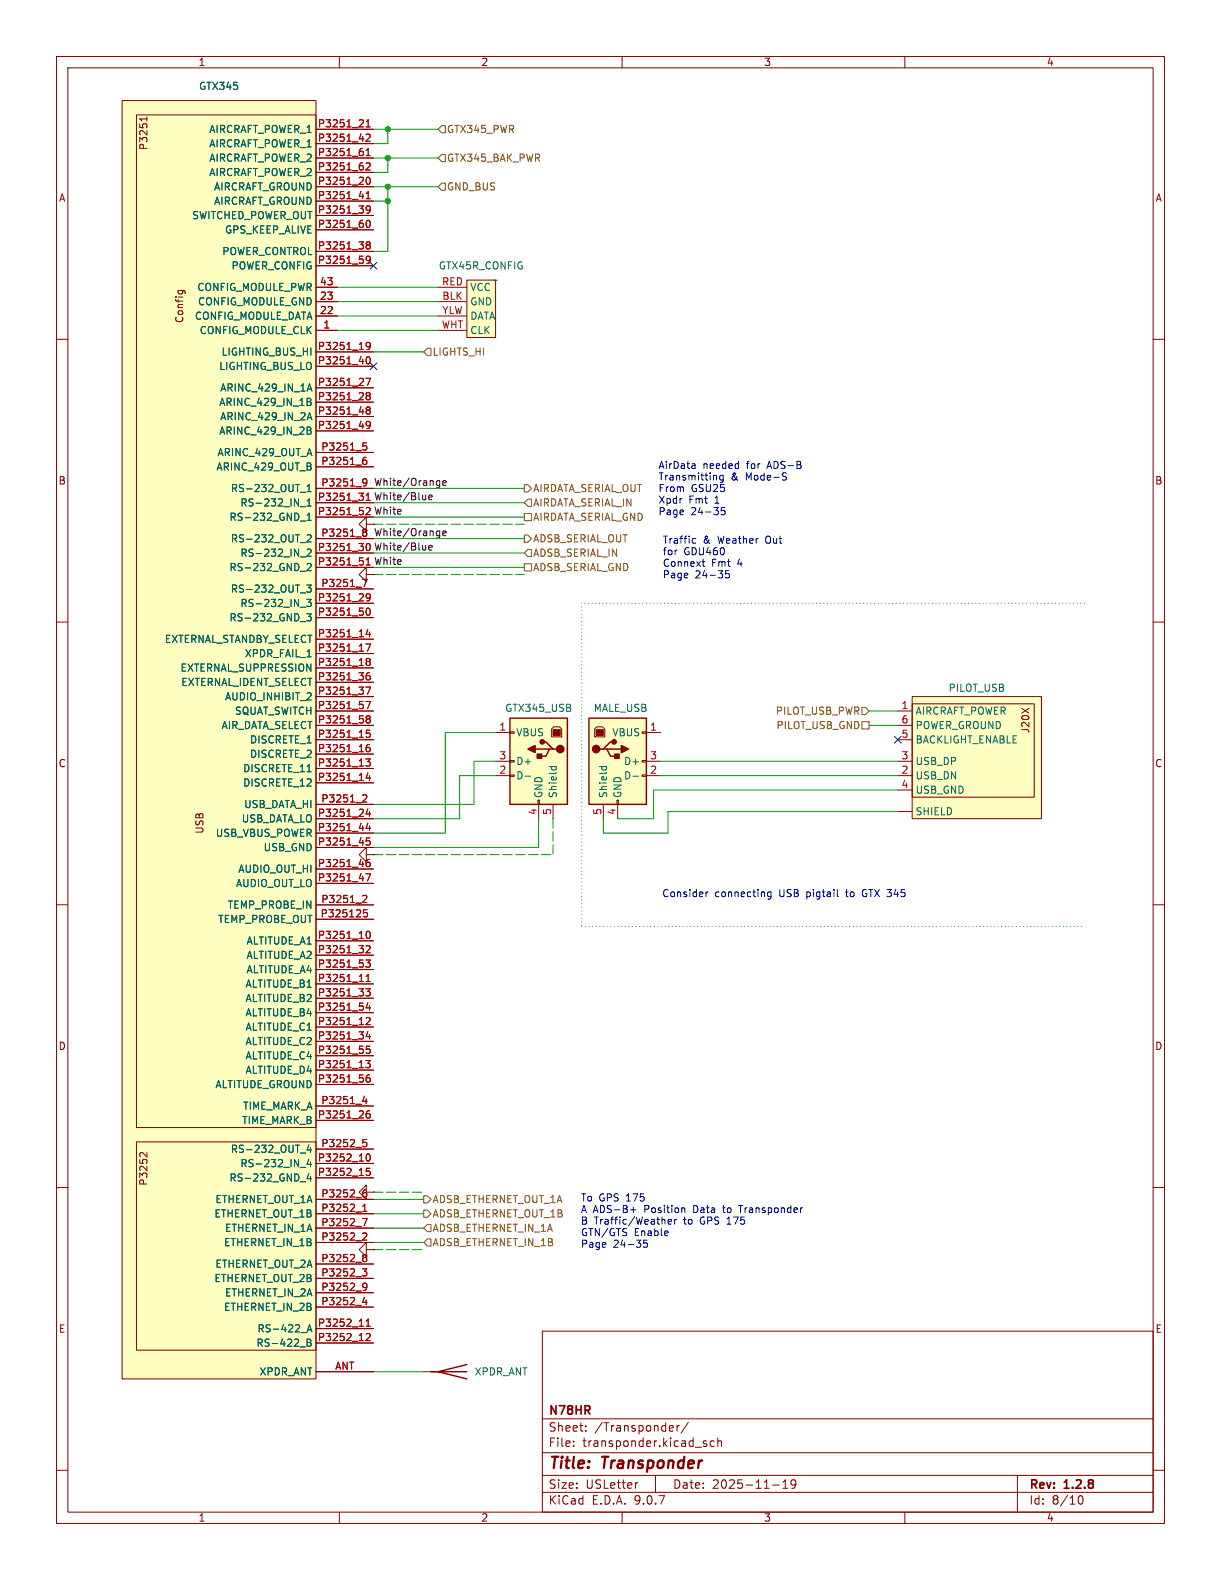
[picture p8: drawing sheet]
<svg xmlns="http://www.w3.org/2000/svg" width="216mm" height="279mm" viewBox="0 0 216 279" stroke-linecap="round" stroke-linejoin="round" font-family="sans-serif">
<g fill="none" stroke="#840000" stroke-width=".18">
<path d="M10 10h195.9v259.4h-195.9zM12 12h191.9v255.4h-191.9zM60 10v2M110 10v2M160 10v2M10 60h2M203.9 60h2M10 110h2M203.9 110h2M10 160h2M203.9 160h2M10 210h2"/>
<path d="M203.9 210h2M95.9 235.4h108v32h-108zM10 260h2M95.9 256.9h108M95.9 250.9h108M101.4 255.6v.2M101.4 254.9v.1M103.6 252.9v.2M103.6 252.2v.1M118.9 252.1l.2 .3-.7 .2M119 253l-.1 .1M119.7 252.1v1"/>
<path d="M120.1 252.1l-.2 .1-.2 .2M121.7 251.5l-1.3 1.9M124.6 255.3l.3 .1 .1 .2-.2 .2h-.3M124.6 254.8l.3 .1M126.3 254.9l-.4-.1-.3 .3v.4l.1 .2h.6M126.9 254.9l.2-.1 .4 .1 .1 .9M126.9 254.3v1.5M203.9 260h2M60 267.4v2M95.9 263.9h108M95.9 260.9h108M110 267.4v2"/>
<path d="M112.8 262.2l-.3 .1M115.9 260.9v3M136.6 262.6h1.2M138.4 263.2h.9M138.4 262.1l.5-.4v1.5M140.7 262.3l-.3 .3h-.3l-.2-.3 .1-.5 .4-.1 .2 .1a.99 .99 0 0 1-.3 1.4h-.3M160 267.4v2M179.9 260.9v6.5M190.6 265.1l.2-.5 .2-.1a.81 .81 0 0 1 .6 .6 .81 .81 0 0 1-.3 .8h-.4l-.3-.5"/>
</g>
<g fill="#ffffc2">
<path d="M161.3 123.2h22.8v21.6h-22.8z"/>
<path d="M161.3 124.5h21.6v16.5h-21.6z"/>
</g>
<path d="M158.7 125.7h2.6M158.7 128.3h2.6M158.7 130.8h2.6M158.7 134.6h2.6M158.7 137.2h2.6M158.7 139.7h2.6M161.3 123.2h22.8v21.6h-22.8zM161.3 124.5h21.6v16.5h-21.6zM158.7 143.5h2.6" fill="none" stroke="#840000" stroke-width=".18"/>
<path d="M82.5 49.5h5.1v10.2h-5.1z" fill="#ffffc2"/>
<path d="M77.5 50.8h5M77.5 53.3h5M77.5 55.9h5M77.5 58.4h5M82.5 49.5h5.1v10.2h-5.1zM74.9 242.6h2.6" fill="none" stroke="#840000" stroke-width=".18"/>
<path d="M76.2 242.6h6.3M82.5 241.3l-5 1.3 5 1.2" fill="none" stroke="#840000" stroke-width=".25"/>
<path d="M90.2 127h10.1v15.2h-10.1z" fill="#ffffc2"/>
<path d="M90.2 127h10.1v15.2h-10.1zM94.6 132.5h2.6M95.9 131.2h.6l1.3 1.3h.6M97.8 132.5h-.6l-.7 1.2h-1.3" fill="none" stroke="#840000" stroke-width=".25"/>
<path d="M87.6 129.5h2.6M87.6 134.6h2.6M87.6 137.2h2.6M90.2 129.4h.7v.3h-.7zM90.2 134.5h.7v.2h-.7zM90.2 137h.7v.3h-.7zM97.5 128.9l.4-.4h1l.4 .4v1.4h-1.8zM95.1 141.5h.3v.7h-.3zM95.2 142.2v2.6M97.8 142.2v2.6" fill="none" stroke="#840000" stroke-width=".18"/>
<path d="M97.8 129h1.3v1h-1.3z" fill="#840000" stroke="#840000" stroke-width=".18"/>
<g fill="#840000" stroke="#840000" stroke-width=".25">
<path d="M95 133.4h.8v.7h-.8z"/>
<path d="M93.3 132.5l1.3-.7v1.3z"/>
<circle cx="99.1" cy="132.5" r=".63"/>
<circle cx="95.9" cy="131.2" r=".38"/>
</g>
<path d="M92.9 137.3h.9M97.1 135.6h1.3M97.6 135.6l-.1 .3M98.3 135.6l.1 .3" fill="none" stroke="#006464" stroke-width=".18"/>
<g fill="#ffffc2">
<path d="M21.6 17.8h34.3v226h-34.3z"/>
<path d="M24.1 20.3h31.8v179.1h-31.8z"/>
<path d="M24.1 201.9h31.8v36.9h-31.8z"/>
</g>
<g fill="none" stroke="#840000" stroke-width=".18">
<path d="M21.6 17.8h34.3v226h-34.3zM24.1 20.3h31.8v179.1h-31.8zM26 20.7v.7M26 21h-1.3l.3 .3M55.9 22.9h10.1M55.9 25.4h10.1M55.9 27.9h10.1M55.9 30.5h10.1M55.9 33h10.1M55.9 35.6h10.1M55.9 38.1h10.1M31.5 51.4h1l.3 .2"/>
<path d="M31.5 51.4v.3M32.3 51.4v.3M55.9 50.8h3.8M55.9 53.3h3.8M55.9 55.9h3.8M55.9 58.4h3.8M55.9 40.6h10.1M55.9 44.5h10.1M55.9 47h10.1M55.9 62.2h10.1M55.9 64.8h10.1M55.9 68.6h10.1"/>
<path d="M55.9 71.1h10.1M55.9 73.7h10.1M55.9 76.2h10.1M55.9 80h10.1M55.9 82.6h10.1M55.9 86.4h10.1M55.9 88.9h10.1M55.9 91.4h10.1M55.9 95.3h10.1M55.9 97.8h10.1M55.9 100.3h10.1M55.9 104.1h10.1"/>
<path d="M55.9 106.7h10.1M55.9 109.2h10.1M55.9 113h10.1M55.9 115.6h10.1M55.9 118.1h10.1M55.9 120.7h10.1M55.9 123.2h10.1M55.9 125.7h10.1M55.9 128.3h10.1M55.9 130.8h10.1M55.9 133.4h10.1M55.9 135.9h10.1"/>
<path d="M55.9 138.4h10.1M55.9 142.2h10.1M55.9 144.8h10.1M55.9 147.3h10.1M55.9 149.9h10.1M55.9 153.7h10.1M55.9 156.2h10.1M64.8 151.1v-1.2l-1.3 1.2 1.3 1.3v-1.3h1.2M66 151.1h.1M55.9 160h10.1M55.9 162.6h10.1M55.9 166.4h10.1"/>
<path d="M55.9 168.9h10.1M55.9 171.5h10.1M55.9 174h10.1M55.9 176.5h10.1M55.9 179.1h10.1M55.9 181.6h10.1M55.9 184.2h10.1M55.9 186.7h10.1M55.9 189.2h10.1M55.9 191.8h10.1M55.9 195.6h10.1M55.9 198.1h10.1"/>
<path d="M24.1 201.9h31.8v36.9h-31.8zM26 203.8v.8l-.9-.8-.3 .1-.1 .5M55.9 203.2h10.1M55.9 205.7h10.1M55.9 208.3h10.1M55.9 212.1h10.1M55.9 214.6h10.1M55.9 217.2h10.1M55.9 219.7h10.1M64.8 210.8v-1.2l-1.3 1.2 1.3 1.3v-1.3h1.2M66 210.8h.1M55.9 223.5h10.1"/>
<path d="M55.9 226.1h10.1M55.9 228.6h10.1M55.9 231.1h10.1M55.9 235h10.1M55.9 237.5h10.1M64.8 221v-1.3l-1.3 1.3 1.3 1.3v-1.3h1.2M66 221h.1M55.9 242.6h10.1"/>
</g>
<g fill="none" stroke="#a90000" stroke-width=".18">
<path d="M64.7 22.4h.8M64.7 21.5l.4-.3v1.2M64.7 26.6l.4-.3v1.2M64.7 34.2l.4-.3v1.2M64.7 23.8l.5-.1 .3 .4-.8 .9h.8M64.7 28.9l.5-.1 .3 .4-.8 .9h.8M64.7 27.5h.8M64.7 35.1h.8M64.9 31.4l.1-.1a.68 .68 0 0 1 .5 .7 .68 .68 0 0 1-.5 .6 .84 .84 0 0 1-.1-1.2zM64.9 39h.1a.68 .68 0 0 1 .5 .6 .68 .68 0 0 1-.5 .6 .84 .84 0 0 1-.1-1.2zM65.5 37l-.3 .2h-.2l-.3-.2 .2-.5 .3-.1 .2 .1a.84 .84 0 0 1-.3 1.2h-.2M65 43.3l-.3-.2 .3-.3h.2l.3 .2-.3 .3"/>
<path d="M65 43.3l-.3 .2 .1 .4 .2 .1h.3l.2-.2v-.3l-.3-.2M65 43.3h.2M65.5 45.8l-.3 .3h-.2l-.3-.3 .2-.4 .3-.1 .2 .1a.84 .84 0 0 1-.3 1.2h-.2M64.2 78.3h.6M64.3 78.8h.3l.3 .2-.1 .5-.5 .1M64.7 66.9h.8l-.5 1.3M64.9 63.1h.1a.68 .68 0 0 1 .5 .6 .68 .68 0 0 1-.5 .7 .84 .84 0 0 1-.1-1.3zM65 70l-.3-.3 .3-.3h.2l.3 .3-.3 .3M65 70l-.3 .2 .1 .4 .2 .1 .3-.1 .2-.1v-.3l-.3-.2M65 72.5l-.3-.2 .3-.3h.2l.3 .2-.3 .3M65 72.5l-.3 .3 .1 .3 .2 .1h.3l.2-.2v-.2l-.3-.3M65 70h.2"/>
<path d="M65 72.5h.2M65.5 61.1l-.3 .2h-.2l-.3-.2 .2-.5 .3-.1 .2 .2a.84 .84 0 0 1-.3 1.1h-.2M65.5 75.1l-.3 .2h-.2l-.3-.2 .2-.5 .3-.1 .2 .1a.84 .84 0 0 1-.3 1.2h-.2M64.3 81.4l.3-.1 .3 .3-.2 .5h-.4M64.3 84.7h.3l.2 .1a.84 .84 0 0 1-.3 1.1h-.2M64.3 93.6h.3l.2 .1 .1 .2-.3 .2M64.3 94l.1 .1M64.4 94.1h.2M64.4 94.1l-.1 .1M64.6 94.1l.3 .2-.1 .4-.2 .1h-.3M64.7 87.6l.4-.4v1.3M64.7 99l.4-.4v1.3"/>
<path d="M64.7 80.9l-.4 .1M64.7 88.5h.8M64.7 89.9l.5-.1 .3 .2M64.7 99.9h.8M64.9 85.2l-.3 .3-.3-.1M65.5 96.6l-.2-.4-.1-.1a.68 .68 0 0 0-.5 .6 .68 .68 0 0 0 .5 .7l.1-.1 .2-.4M65.5 90.1l-.8 .9h.8M64.1 102.5h.8l-.5 1.2M64.7 113.9h.8l-.5 1.3M64.9 107.6l.1-.1a.68 .68 0 0 1 .5 .7 .68 .68 0 0 1-.5 .6 .84 .84 0 0 1-.1-1.2zM65 117l-.3-.3 .3-.3h.2l.3 .3-.3 .3M65 117l-.3 .2 .1 .4 .2 .1 .3-.1 .2-.1v-.3l-.3-.2"/>
<path d="M65 117h.2M65 111.3l-.3 .9h.8M65.3 119h-.3a.86 .86 0 0 0 0 1.2l.4-.1 .1-.4-.3-.3h-.2l-.3 .3M65.3 111.8v.8M65.5 105.5l-.3 .3h-.2l-.3-.3 .2-.4 .3-.1 .2 .1a.84 .84 0 0 1-.3 1.2h-.2M64.7 134.2h.8l-.5 .5 .4 .1v.6l-.2 .1-.5-.1M64.7 121.5h.8l-.5 1.3M64.7 124h.8l-.5 1.3M65 127.1l-.3-.2 .3-.3h.2l.3 .2-.3 .3M65 127.1l-.3 .3 .1 .3 .2 .2 .3-.1 .2-.2v-.2l-.3-.3M65 127.1h.2M65 136.7l-.3 .9h.8"/>
<path d="M65.3 131.7h-.3a.86 .86 0 0 0 0 1.2l.4-.1 .1-.4-.3-.3h-.2l-.3 .3M65.3 137.2v.8M65.4 129.1h-.6l-.1 .6 .2-.1 .4 .1 .2 .1-.1 .5-.2 .1-.5-.1M64.3 140.6h.4l.2 .3-.8 .9h.8M64.3 158.3l.4 .1 .2 .3-.8 .9h.8M64.7 154.5h.8l-.5 1.3M65 143l-.3 .9h.8M65 145.6l-.3 .9h.8M65.3 152h-.3a.86 .86 0 0 0 0 1.3l.4-.2 .1-.4-.3-.2h-.2l-.3 .2M65.3 143.5v.9M65.3 146.1v.8M65.4 148.2h-.6l-.1 .6 .2-.1h.4l.2 .2-.1 .4-.2 .1-.5-.1"/>
<path d="M64.7 169.8h.8l-.5 .4 .4 .2v.5l-.2 .1-.5-.1M64.7 174.8h.8l-.5 .5 .4 .1v.6l-.2 .1-.5-.1M64.7 172.7l.4-.4v1.3M64.7 167.3l.5-.1 .3 .4-.8 .9h.8M64.7 173.6h.8M64.9 164.7h.1a.68 .68 0 0 1 .5 .6 .68 .68 0 0 1-.5 .7 .84 .84 0 0 1-.1-1.3zM64.9 160.9h-.6v.6l.1-.1h.5l.1 .2-.1 .4-.2 .1-.4-.1M65 177.3l-.3 .9h.8M65.3 177.8v.9M64.4 193.8l-.3 .9h.8M64.7 187.5h.8l-.5 .5 .4 .1v.6l-.2 .1-.5-.1M64.7 180l.5-.1 .3 .4-.8 .9h.8"/>
<path d="M64.7 194.3v.9M65 182.4l-.3 .9h.8M65.3 190.1h-.3a.86 .86 0 0 0 0 1.3l.4-.2 .1-.4-.3-.2h-.2l-.3 .2M65.3 196.4l-.3 .1a.86 .86 0 0 0 0 1.2l.4-.1 .1-.4-.3-.3h-.2l-.3 .3M65.3 182.9v.8M65.4 185h-.6l-.1 .6 .2-.1h.4l.2 .2-.1 .5-.2 .1-.5-.1M64.1 215.5h.8l-.5 1.3M64.1 214.2h.8M64.1 213.3l.4-.4v1.3M64.2 201.5h.6M64.3 210.9h.3l.3 .2-.2 .5h-.4M64.3 202h.3l.3 .2-.1 .5-.5 .1"/>
<path d="M64.3 218l.4 .1 .2 .3-.8 .9h.8M64.7 210.4l-.4 .1M64.9 204.2l.1-.1a.68 .68 0 0 1 .5 .6 .68 .68 0 0 1-.5 .6l-.1-.1-.2-.4zM65.4 206.6h-.6l-.1 .6 .2-.1h.4l.2 .2-.1 .4-.2 .2-.5-.2M64.1 224.4h.8l-.5 .5 .4 .1 .1 .4-.3 .2h-.3M64.3 221.9l.3-.1 .2 .2 .1 .1-.3 .3M64.3 227l.3-.1 .2 .1a.84 .84 0 0 1-.3 1.2h-.2M64.3 222.3l.1 .1M64.4 222.4h.2M64.4 222.4h-.1M64.4 229.4l-.3 .9h.8M64.6 222.4l.3 .2-.1 .4-.2 .1-.3-.1"/>
<path d="M64.7 233.6l.4-.3v1.2M64.7 235.9l.5-.1 .3 .4-.8 .9h.8M64.7 229.9v.8M64.7 234.5h.8M64.9 227.5l-.3 .2-.3-.1"/>
</g>
<g fill="none" stroke="#006464" stroke-width=".18">
<path d="M54.3 70.4l.6 .2 .1 .2-.3 .2M54.3 75.5l.6 .1 .1 .3-.3 .2M54.3 71h.4M54.3 76.1h.4M54.4 68.8h.6M54.4 73.9h.6M54.7 67.9l.5 1.3M54.7 73l.5 1.2M54.7 71l.3 .3v.3l-.7 .1M54.7 76.1l.3 .3v.3l-.7 .1M53.1 87.1h1M53.1 89.6h1"/>
<path d="M53.1 92.1h1M53.1 96h1M53.1 98.5h1M54.3 94.7l.5-.1 .2 .3-.8 .9h.8M54.3 97.2l.5-.1 .2 .4-.8 .9h.8M54.3 99.8l.5-.2 .2 .4-.8 .9h.8M54.3 86.9h.7M54.3 86l.4-.3v1.2M54.3 88.6l.4-.4v1.3M54.3 91.1l.4-.4v1.3M54.3 89.5h.7M54.3 92h.7"/>
<path d="M53.1 101h1M53.1 104.8h1M53.1 107.4h1M53.1 109.9h1M54.2 103.4h.8l-.4 .5 .4 .2v.5l-.2 .1-.6-.1M54.2 106h.8l-.4 .5 .4 .1v.5l-.2 .2-.6-.2M54.2 108.5h.8l-.4 .5 .4 .1v.6l-.2 .1-.6-.1M53.1 203.9h1M53.1 206.4h1M53.1 209h1M54.6 202.4l-.3 1h.8M54.6 205l-.3 .9h.8"/>
<path d="M54.6 207.5l-.3 .9h.8M54.9 202.9v.9M54.9 205.5v.8M54.9 208v.9M53 238.2h1M54.3 236.8h.4l.3 .2-.3 .4 .3 .1v.3l-.2 .3h-.5zM54.3 235.5l.4-1.2 .5 1.2M54.3 237.4h.4M54.4 235.2h.6"/>
</g>
<path d="M104.1 127h10.2v15.2h-10.2z" fill="#ffffc2"/>
<path d="M104.1 127h10.2v15.2h-10.2zM106.7 132.5h.6l.6 1.2h1.3M107.3 132.5h2.6M108.6 131.2h-.7l-1.2 1.3h-.7" fill="none" stroke="#840000" stroke-width=".25"/>
<g fill="none" stroke="#840000" stroke-width=".18">
<path d="M55.9 22.9h10.1M55.9 25.4h10.1M55.9 27.9h10.1M55.9 30.5h10.1M55.9 33h10.1M55.9 35.6h10.1M55.9 38.1h10.1M55.9 50.8h3.8M55.9 53.3h3.8M55.9 55.9h3.8M55.9 58.4h3.8M55.9 40.6h10.1"/>
<path d="M55.9 44.5h10.1M55.9 47h10.1M55.9 62.2h10.1M55.9 64.8h10.1M55.9 68.6h10.1M55.9 71.1h10.1M55.9 73.7h10.1M55.9 76.2h10.1M55.9 80h10.1M55.9 82.6h10.1M55.9 86.4h10.1M55.9 88.9h10.1"/>
<path d="M55.9 91.4h10.1M55.9 95.3h10.1M55.9 97.8h10.1M64.8 92.7v-1.3l-1.3 1.3 1.3 1.3v-1.3h1.2M66 92.7h.1M55.9 100.3h10.1M55.9 104.1h10.1M55.9 106.7h10.1M55.9 109.2h10.1M55.9 113h10.1M55.9 115.6h10.1M55.9 118.1h10.1"/>
<path d="M64.8 101.6v-1.3l-1.3 1.3 1.3 1.3v-1.3h1.2M66 101.6h.1M55.9 120.7h10.1M55.9 123.2h10.1M55.9 125.7h10.1M55.9 128.3h10.1M55.9 130.8h10.1M55.9 133.4h10.1M55.9 135.9h10.1M55.9 138.4h10.1M105.2 128.9l.3-.4h1.1l.3 .4v1.4h-1.7zM113.5 129.4h.8v.3h-.8z"/>
<path d="M113.5 134.5h.8v.2h-.8zM113.5 137h.8v.3h-.8zM114.3 129.5h2.5M114.3 134.6h2.5M114.3 137.2h2.5M55.9 142.2h10.1M55.9 144.8h10.1M55.9 147.3h10.1M55.9 149.9h10.1M55.9 153.7h10.1M55.9 156.2h10.1M66 151.1h.1"/>
<path d="M106.7 142.2v2.6M109.1 141.5h.2v.7h-.2zM109.2 142.2v2.6M55.9 160h10.1M55.9 162.6h10.1M55.9 166.4h10.1M55.9 168.9h10.1M55.9 171.5h10.1M55.9 174h10.1M55.9 176.5h10.1M55.9 179.1h10.1M55.9 181.6h10.1"/>
<path d="M55.9 184.2h10.1M55.9 186.7h10.1M55.9 189.2h10.1M55.9 191.8h10.1M55.9 195.6h10.1M55.9 198.1h10.1M55.9 203.2h10.1M55.9 205.7h10.1M55.9 208.3h10.1M55.9 212.1h10.1M55.9 214.6h10.1M55.9 217.2h10.1"/>
<path d="M55.9 219.7h10.1M66 210.8h.1M55.9 223.5h10.1M55.9 226.1h10.1M55.9 228.6h10.1M55.9 231.1h10.1M55.9 235h10.1M55.9 237.5h10.1M66 221h.1M55.9 242.6h10.1"/>
</g>
<path d="M105.4 129h1.3v1h-1.3z" fill="#840000" stroke="#840000" stroke-width=".18"/>
<g fill="#840000" stroke="#840000" stroke-width=".25">
<path d="M108.7 133.4h.8v.7h-.8z"/>
<path d="M109.9 131.8l1.2 .7-1.2 .6z"/>
<circle cx="105.4" cy="132.5" r=".63"/>
<circle cx="108.6" cy="131.2" r=".38"/>
</g>
<g fill="none" stroke="#006464" stroke-width=".18">
<path d="M54.3 70.4l.6 .2 .1 .2-.3 .2M54.3 75.5l.6 .1 .1 .3-.3 .2M54.3 71h.4M54.3 76.1h.4M54.4 68.8h.6M54.4 73.9h.6M54.7 67.9l.5 1.3M54.7 73l.5 1.2M54.7 71l.3 .3v.3l-.7 .1M54.7 76.1l.3 .3v.3l-.7 .1M53.1 87.1h1M53.1 89.6h1"/>
<path d="M53.1 92.1h1M53.1 96h1M53.1 98.5h1M54.3 94.7l.5-.1 .2 .3-.8 .9h.8M54.3 97.2l.5-.1 .2 .4-.8 .9h.8M54.3 99.8l.5-.2 .2 .4-.8 .9h.8M54.3 86.9h.7M54.3 86l.4-.3v1.2M54.3 88.6l.4-.4v1.3M54.3 91.1l.4-.4v1.3M54.3 89.5h.7M54.3 92h.7"/>
<path d="M53.1 101h1M53.1 104.8h1M53.1 107.4h1M53.1 109.9h1M54.2 103.4h.8l-.4 .5 .4 .2v.5l-.2 .1-.6-.1M54.2 106h.8l-.4 .5 .4 .1v.5l-.2 .2-.6-.2M54.2 108.5h.8l-.4 .5 .4 .1v.6l-.2 .1-.6-.1M106 135.6h1.3M106.5 135.6l-.1 .3M107.2 135.6l.1 .3M111.9 137.3h1M53.1 203.9h1"/>
<path d="M53.1 206.4h1M53.1 209h1M54.6 202.4l-.3 1h.8M54.6 205l-.3 .9h.8M54.6 207.5l-.3 .9h.8M54.9 202.9v.9M54.9 205.5v.8M54.9 208v.9M53 238.2h1M54.3 236.8h.4l.3 .2-.3 .4 .3 .1v.3l-.2 .3h-.5zM54.3 235.5l.4-1.2 .5 1.2M54.3 237.4h.4"/>
<path d="M54.4 235.2h.6"/>
</g>
<g fill="none" stroke="#725600" stroke-width=".18">
<path d="M77.5 33l.6-.6h.6v1.3h-.6zM77.5 22.9l.6-.7h.6v1.3h-.6zM77.5 27.9l.6-.6h.6v1.3h-.6zM75.6 61.6h.6v1.3h-.6l-.7-.7zM92.7 85.7h.6l.7 .7-.7 .6h-.6zM92.7 94.6h.6l.7 .7-.7 .6h-.6zM92.7 90.8h1.3v1.3h-1.3zM92.7 99.7h1.3v1.3h-1.3zM93.3 97.2h.7v1.2h-.7l-.6-.6zM93.3 88.3h.7v1.2h-.7l-.6-.6zM152.4 125.1h.6l.7 .6-.7 .7h-.6zM152.4 127.6h1.3v1.3h-1.3z"/>
<path d="M74.9 211.5h.7l.6 .6-.6 .6h-.7zM74.9 214h.7l.6 .6-.6 .7h-.7zM75.6 216.5h.6v1.3h-.6l-.7-.6zM75.6 219.1h.6v1.2h-.6l-.7-.6z"/>
</g>
<g fill="none" stroke="#0f0f0f" stroke-width=".18">
<path d="M75.3 87.5v.9M75.3 96.4v.9M75.3 97.2l-.2 .1M75.3 88.3l-.2 .1M75.8 96.9l.6-.2v-.2l-.4-.1-.2 .2 .1 .6h.5M75.8 88l.6-.2v-.2l-.4-.1-.2 .2 .1 .6h.5M77.4 93.9l.4 .1M77.4 85l.4 .1M77.8 85v1l-.2 .2-.3 .1M77.8 93.9v1l-.2 .2-.3 .1M77.8 94.7h-.4M77.8 85.8h-.4"/>
<path d="M78.3 94.3l.6-.1-.1-.2-.3-.1-.2 .2 .1 .6h.4M78.3 85.4l.6-.1-.1-.2-.3-.1-.2 .2 .1 .6h.4"/>
</g>
<g fill="none" stroke="#009600" stroke-width=".18">
<path d="M66 33h11.5M66 27.9h11.5M66 22.9h11.5M66 35.6h2.6M68.6 22.9v2.5h-2.6M68.6 27.9v2.6h-2.6M68.6 33v11.5h-2.6M59.7 53.3h17.8M59.7 55.9h17.8M59.7 58.4h17.8M59.7 50.8h17.8M66 62.2h8.9"/>
<path d="M66 95.3h26.7M66 91.4h26.7M66 86.4h26.7M66 88.9h26.7M66 97.8h26.7M66 100.3h26.7M87.6 137.2h-6.3v7.6h-15.3M87.6 129.5h-8.9v17.8h-12.7M87.6 134.6h-3.8v7.6h-17.8M116.8 137.2h41.9M116.8 134.6h41.9M153.7 125.7h5"/>
<path d="M153.7 128.3h5M158.7 139.7h-43.1v5.1h-6.4M95.2 144.8v5.1h-29.2M158.7 143.5h-40.6v3.8h-11.4v-2.5M66 212.1h8.9M66 217.2h8.9M66 219.7h8.9M66 214.6h8.9M66 242.6h8.9"/>
</g>
<path d="M66 92.7h26.7M66 101.6h26.7M66 151.1h31.8M97.8 144.8v6.3M66 210.8h8.9M66 221h8.9" fill="none" stroke="#009600" stroke-width=".18" stroke-dasharray="1.7 .6"/>
<path d="M102.9 106.7v57.1M191.8 106.7h-88.9M102.9 163.8h88.9" fill="none" stroke="#009600" stroke-width=".18" stroke-dasharray="0 .6"/>
<path d="M65.4 46.4l1.2 1.2M66.6 46.4l-1.2 1.2M65.4 64.2l1.2 1.2M66.6 64.2l-1.2 1.2M158.1 130.2l1.3 1.2M159.4 130.2l-1.3 1.2" fill="none" stroke="#000084" stroke-width=".18"/>
<g fill="none" stroke="#0000c2" stroke-width=".18">
<path d="M122.5 96h.5M122.5 95.3h.5M122.7 82l.2 .2v.6M122.9 82.8h-.1M122.9 82.3l-.1 .1M124.1 99.3h.5M124.3 98.9v1.1l.3 .2M126.5 84l.2 .2v.7M127.9 84l-.1 1.2M127.9 84.1l-.4-.1-.2 .3 .1 .5h.5M128.2 89.8h-.6l-.1 .6 .2-.2 .4 .1 .1 .2v.4l-.2 .1-.5-.1M138.6 84.2l.3 .1 .1 .4-.2 .2h-.3"/>
<path d="M138.9 83.6l.1 .1M128.3 100.9v.6l.1-.1 .5 .1 .1 .5-.3 .2-.4-.1M124.8 157.7v.9M125.2 157.7l-.4 .3M136.3 157.8l-.3-.1-.3 .3 .1 .5h.5M136.3 157.7v1.1l-.2 .2-.3-.1M148.1 157.3v1.1l.1 .2M152.7 157.4l-.2 .4 .2 .7M111.5 213.9h1M112 213.5v.9M113.8 219.3v.6l.2-.1h.4l.1 .5-.2 .3-.5-.2M118.1 216.1l.6-.2v-.2l-.4-.1-.2 .2 .1 .6h.5"/>
<path d="M119.3 215.6v.9M119.6 215.6l-.3 .3M120.7 213.6l.4 .2v.6M130.6 213.2h.7"/>
</g>
<g fill="none" stroke="#a90000" stroke-width=".18">
<path d="M64.7 22.4h.8M64.7 21.5l.4-.3v1.2M64.7 26.6l.4-.3v1.2M64.7 34.2l.4-.3v1.2M64.7 23.8l.5-.1 .3 .4-.8 .9h.8M64.7 28.9l.5-.1 .3 .4-.8 .9h.8M64.7 27.5h.8M64.7 35.1h.8M64.9 31.4l.1-.1a.68 .68 0 0 1 .5 .7 .68 .68 0 0 1-.5 .6 .84 .84 0 0 1-.1-1.2zM64.9 39h.1a.68 .68 0 0 1 .5 .6 .68 .68 0 0 1-.5 .6 .84 .84 0 0 1-.1-1.2zM65.5 37l-.3 .2h-.2l-.3-.2 .2-.5 .3-.1 .2 .1a.84 .84 0 0 1-.3 1.2h-.2M65 43.3l-.3-.2 .3-.3h.2l.3 .2-.3 .3"/>
<path d="M65 43.3l-.3 .2 .1 .4 .2 .1h.3l.2-.2v-.3l-.3-.2M65 43.3h.2M65.5 45.8l-.3 .3h-.2l-.3-.3 .2-.4 .3-.1 .2 .1a.84 .84 0 0 1-.3 1.2h-.2M64.2 78.3h.6M64.3 78.8h.3l.3 .2-.1 .5-.5 .1M64.7 66.9h.8l-.5 1.3M64.9 63.1h.1a.68 .68 0 0 1 .5 .6 .68 .68 0 0 1-.5 .7 .84 .84 0 0 1-.1-1.3zM65 70l-.3-.3 .3-.3h.2l.3 .3-.3 .3M65 70l-.3 .2 .1 .4 .2 .1 .3-.1 .2-.1v-.3l-.3-.2M65 72.5l-.3-.2 .3-.3h.2l.3 .2-.3 .3M65 72.5l-.3 .3 .1 .3 .2 .1h.3l.2-.2v-.2l-.3-.3M65 70h.2"/>
<path d="M65 72.5h.2M65.5 61.1l-.3 .2h-.2l-.3-.2 .2-.5 .3-.1 .2 .2a.84 .84 0 0 1-.3 1.1h-.2M65.5 75.1l-.3 .2h-.2l-.3-.2 .2-.5 .3-.1 .2 .1a.84 .84 0 0 1-.3 1.2h-.2M64.3 81.4l.3-.1 .3 .3-.2 .5h-.4M64.3 84.7h.3l.2 .1a.84 .84 0 0 1-.3 1.1h-.2M64.3 93.6h.3l.2 .1 .1 .2-.3 .2M64.3 94l.1 .1M64.4 94.1h.2M64.4 94.1l-.1 .1M64.6 94.1l.3 .2-.1 .4-.2 .1h-.3M64.7 87.6l.4-.4v1.3M64.7 99l.4-.4v1.3"/>
<path d="M64.7 80.9l-.4 .1M64.7 88.5h.8M64.7 89.9l.5-.1 .3 .2M64.7 99.9h.8M64.9 85.2l-.3 .3-.3-.1M65.5 96.6l-.2-.4-.1-.1a.68 .68 0 0 0-.5 .6 .68 .68 0 0 0 .5 .7l.1-.1 .2-.4M65.5 90.1l-.8 .9h.8M64.1 102.5h.8l-.5 1.2M64.7 113.9h.8l-.5 1.3M64.9 107.6l.1-.1a.68 .68 0 0 1 .5 .7 .68 .68 0 0 1-.5 .6 .84 .84 0 0 1-.1-1.2zM65 117l-.3-.3 .3-.3h.2l.3 .3-.3 .3M65 117l-.3 .2 .1 .4 .2 .1 .3-.1 .2-.1v-.3l-.3-.2"/>
<path d="M65 117h.2M65 111.3l-.3 .9h.8M65.3 119h-.3a.86 .86 0 0 0 0 1.2l.4-.1 .1-.4-.3-.3h-.2l-.3 .3M65.3 111.8v.8M65.5 105.5l-.3 .3h-.2l-.3-.3 .2-.4 .3-.1 .2 .1a.84 .84 0 0 1-.3 1.2h-.2M64.7 134.2h.8l-.5 .5 .4 .1v.6l-.2 .1-.5-.1M64.7 121.5h.8l-.5 1.3M64.7 124h.8l-.5 1.3M65 127.1l-.3-.2 .3-.3h.2l.3 .2-.3 .3M65 127.1l-.3 .3 .1 .3 .2 .2 .3-.1 .2-.2v-.2l-.3-.3M65 127.1h.2M65 136.7l-.3 .9h.8"/>
<path d="M65.3 131.7h-.3a.86 .86 0 0 0 0 1.2l.4-.1 .1-.4-.3-.3h-.2l-.3 .3M65.3 137.2v.8M65.4 129.1h-.6l-.1 .6 .2-.1 .4 .1 .2 .1-.1 .5-.2 .1-.5-.1M64.3 140.6h.4l.2 .3-.8 .9h.8M64.3 158.3l.4 .1 .2 .3-.8 .9h.8M64.7 154.5h.8l-.5 1.3M65 143l-.3 .9h.8M65 145.6l-.3 .9h.8M65.3 152h-.3a.86 .86 0 0 0 0 1.3l.4-.2 .1-.4-.3-.2h-.2l-.3 .2M65.3 143.5v.9M65.3 146.1v.8M65.4 148.2h-.6l-.1 .6 .2-.1h.4l.2 .2-.1 .4-.2 .1-.5-.1"/>
<path d="M64.7 169.8h.8l-.5 .4 .4 .2v.5l-.2 .1-.5-.1M64.7 174.8h.8l-.5 .5 .4 .1v.6l-.2 .1-.5-.1M64.7 172.7l.4-.4v1.3M64.7 167.3l.5-.1 .3 .4-.8 .9h.8M64.7 173.6h.8M64.9 164.7h.1a.68 .68 0 0 1 .5 .6 .68 .68 0 0 1-.5 .7 .84 .84 0 0 1-.1-1.3zM64.9 160.9h-.6v.6l.1-.1h.5l.1 .2-.1 .4-.2 .1-.4-.1M65 177.3l-.3 .9h.8M65.3 177.8v.9M64.4 193.8l-.3 .9h.8M64.7 187.5h.8l-.5 .5 .4 .1v.6l-.2 .1-.5-.1M64.7 180l.5-.1 .3 .4-.8 .9h.8"/>
<path d="M64.7 194.3v.9M65 182.4l-.3 .9h.8M65.3 190.1h-.3a.86 .86 0 0 0 0 1.3l.4-.2 .1-.4-.3-.2h-.2l-.3 .2M65.3 196.4l-.3 .1a.86 .86 0 0 0 0 1.2l.4-.1 .1-.4-.3-.3h-.2l-.3 .3M65.3 182.9v.8M65.4 185h-.6l-.1 .6 .2-.1h.4l.2 .2-.1 .5-.2 .1-.5-.1M64.1 215.5h.8l-.5 1.3M64.1 214.2h.8M64.1 213.3l.4-.4v1.3M64.2 201.5h.6M64.3 210.9h.3l.3 .2-.2 .5h-.4M64.3 202h.3l.3 .2-.1 .5-.5 .1"/>
<path d="M64.3 218l.4 .1 .2 .3-.8 .9h.8M64.7 210.4l-.4 .1M64.9 204.2l.1-.1a.68 .68 0 0 1 .5 .6 .68 .68 0 0 1-.5 .6l-.1-.1-.2-.4zM65.4 206.6h-.6l-.1 .6 .2-.1h.4l.2 .2-.1 .4-.2 .2-.5-.2M64.1 224.4h.8l-.5 .5 .4 .1 .1 .4-.3 .2h-.3M64.3 221.9l.3-.1 .2 .2 .1 .1-.3 .3M64.3 227l.3-.1 .2 .1a.84 .84 0 0 1-.3 1.2h-.2M64.3 222.3l.1 .1M64.4 222.4h.2M64.4 222.4h-.1M64.4 229.4l-.3 .9h.8M64.6 222.4l.3 .2-.1 .4-.2 .1-.3-.1"/>
<path d="M64.7 233.6l.4-.3v1.2M64.7 235.9l.5-.1 .3 .4-.8 .9h.8M64.7 229.9v.8M64.7 234.5h.8M64.9 227.5l-.3 .2-.3-.1"/>
</g>
<g fill="#009600" stroke="#009600" stroke-width=".18">
<circle cx="68.6" cy="27.9" r=".46"/>
<circle cx="68.6" cy="33" r=".46"/>
<circle cx="68.6" cy="35.6" r=".46"/>
<circle cx="68.6" cy="22.9" r=".46"/>
</g>
<g font-size="2.8" fill="#840000">
<text x="96.9" y="260.3">Title:</text>
<text x="106.6" y="260.3">Transponder</text>
</g>
<g font-size="2.1" fill="#840000">
<text x="96.9" y="250.6">N78HR</text>
<text x="96.9" y="256.1">File:</text>
<text x="96.9" y="253.4">Sheet:</text>
<text x="103" y="256.1">transponder.kicad_sch</text>
<text x="105.1" y="253.4">/Transponder/</text>
<text x="96.9" y="263.5">Size:</text>
<text x="103.6" y="263.5">USLetter</text>
<text x="118.9" y="263.5">Date:</text>
<text x="125.9" y="263.5">2025-11-19</text>
<text x="181.9" y="263.7">Rev:</text>
<text x="188.3" y="263.7">1.2.8</text>
<text x="96.9" y="266.3">KiCad</text>
<text x="104.6" y="266.3">E.D.A.</text>
<text x="112.2" y="266.3">9.0.7</text>
<text x="181.9" y="266.3">Id:</text>
<text x="186" y="266.3">8/10</text>
</g>
<g font-size="1.8" fill="#840000">
<text x="35" y="11.9">1</text>
<text x="85" y="11.9">2</text>
<text x="135" y="11.9">3</text>
<text x="185" y="11.9">4</text>
<text x="26.3" y="26.6" transform="rotate(-90 26.3 26.6)">P3251</text>
<text x="10.3" y="35.9">A</text>
<text x="204.2" y="35.9">A</text>
<text x="32.6" y="57.2" transform="rotate(-90 32.6 57.2)">Config</text>
<text x="10.3" y="85.9">B</text>
<text x="204.2" y="85.9">B</text>
<text x="182.2" y="129.8" transform="rotate(-90 182.2 129.8)">J20X</text>
<text x="10.3" y="135.9">C</text>
<text x="204.2" y="135.9">C</text>
<text x="36.2" y="147.5" transform="rotate(-90 36.2 147.5)">USB</text>
<text x="10.3" y="185.9">D</text>
<text x="204.2" y="185.9">D</text>
<text x="26.3" y="209.8" transform="rotate(-90 26.3 209.8)">P3252</text>
<text x="10.3" y="235.9">E</text>
<text x="204.2" y="235.9">E</text>
<text x="35" y="269.3">1</text>
<text x="85" y="269.3">2</text>
<text x="135" y="269.3">3</text>
<text x="185" y="269.3">4</text>
</g>
<g font-size="1.8" fill="#006464">
<text x="35.1" y="16.1">GTX345</text>
<text x="36.9" y="23.7">AIRCRAFT_POWER_1</text>
<text x="36.9" y="26.3">AIRCRAFT_POWER_1</text>
<text x="36.9" y="28.8">AIRCRAFT_POWER_2</text>
<text x="36.9" y="31.3">AIRCRAFT_POWER_2</text>
<text x="37.8" y="33.9">AIRCRAFT_GROUND</text>
<text x="33.9" y="39">SWITCHED_POWER_OUT</text>
<text x="37.8" y="36.4">AIRCRAFT_GROUND</text>
<text x="39.7" y="41.5">GPS_KEEP_ALIVE</text>
<text x="39.2" y="45.3">POWER_CONTROL</text>
<text x="40.8" y="47.9">POWER_CONFIG</text>
<text x="77.5" y="47.9">GTX45R_CONFIG</text>
<text x="34.8" y="51.7">CONFIG_MODULE_PWR</text>
<text x="83.1" y="51.7">VCC</text>
<text x="87.1" y="50.4">~</text>
<text x="34.4" y="56.7">CONFIG_MODULE_DATA</text>
<text x="34.9" y="54.2">CONFIG_MODULE_GND</text>
<text x="35.2" y="59.3">CONFIG_MODULE_CLK</text>
<text x="83.1" y="54.2">GND</text>
<text x="83.1" y="56.7">DATA</text>
<text x="83.1" y="59.3">CLK</text>
<text x="38.7" y="65.6">LIGHTING_BUS_LO</text>
<text x="39.1" y="63.1">LIGHTING_BUS_HI</text>
<text x="38.7" y="72">ARINC_429_IN_1B</text>
<text x="38.8" y="69.4">ARINC_429_IN_1A</text>
<text x="38.7" y="77.1">ARINC_429_IN_2B</text>
<text x="38.8" y="74.5">ARINC_429_IN_2A</text>
<text x="38.2" y="83.4">ARINC_429_OUT_B</text>
<text x="38.4" y="80.9">ARINC_429_OUT_A</text>
<text x="40.7" y="87.2">RS-232_OUT_1</text>
<text x="42.4" y="89.8">RS-232_IN_1</text>
<text x="40.5" y="92.3">RS-232_GND_1</text>
<text x="40.5" y="101.2">RS-232_GND_2</text>
<text x="40.7" y="96.1">RS-232_OUT_2</text>
<text x="42.4" y="98.7">RS-232_IN_2</text>
<text x="40.7" y="105">RS-232_OUT_3</text>
<text x="42.4" y="107.5">RS-232_IN_3</text>
<text x="29" y="113.9">EXTERNAL_STANDBY_SELECT</text>
<text x="40.5" y="110.1">RS-232_GND_3</text>
<text x="31.8" y="119">EXTERNAL_SUPPRESSION</text>
<text x="43.2" y="116.4">XPDR_FAIL_1</text>
<text x="31.9" y="121.5">EXTERNAL_IDENT_SELECT</text>
<text x="39.7" y="124.1">AUDIO_INHIBIT_2</text>
<text x="167.6" y="122.5">PILOT_USB</text>
<text x="39.1" y="129.1">AIR_DATA_SELECT</text>
<text x="41.4" y="126.6">SQUAT_SWITCH</text>
<text x="44.1" y="131.7">DISCRETE_1</text>
<text x="89.2" y="126.1">GTX345_USB</text>
<text x="91.2" y="130.4">VBUS</text>
<text x="104.9" y="126.1">MALE_USB</text>
<text x="108.2" y="130.4">VBUS</text>
<text x="161.8" y="126.6">AIRCRAFT_POWER</text>
<text x="161.8" y="129.1">POWER_GROUND</text>
<text x="161.8" y="131.7">BACKLIGHT_ENABLE</text>
<text x="42.9" y="136.8">DISCRETE_11</text>
<text x="44.1" y="134.2">DISCRETE_2</text>
<text x="91.2" y="135.5">D+</text>
<text x="110.2" y="135.5">D+</text>
<text x="161.8" y="135.5">USB_DP</text>
<text x="42.9" y="139.3">DISCRETE_12</text>
<text x="43.1" y="143.1">USB_DATA_HI</text>
<text x="91.2" y="138">D-</text>
<text x="96.1" y="141.2" transform="rotate(-90 96.1 141.2)">GND</text>
<text x="98.7" y="141.2" transform="rotate(-90 98.7 141.2)">Shield</text>
<text x="107.5" y="141.2" transform="rotate(-90 107.5 141.2)">Shield</text>
<text x="110.1" y="141.2" transform="rotate(-90 110.1 141.2)">GND</text>
<text x="110.2" y="138">D-</text>
<text x="161.8" y="138">USB_DN</text>
<text x="161.8" y="140.6">USB_GND</text>
<text x="38.1" y="148.2">USB_VBUS_POWER</text>
<text x="42.7" y="145.6">USB_DATA_LO</text>
<text x="161.8" y="144.4">SHIELD</text>
<text x="42" y="154.5">AUDIO_OUT_HI</text>
<text x="46.5" y="150.7">USB_GND</text>
<text x="40.2" y="160.9">TEMP_PROBE_IN</text>
<text x="41.6" y="157.1">AUDIO_OUT_LO</text>
<text x="38.5" y="163.4">TEMP_PROBE_OUT</text>
<text x="43.5" y="167.2">ALTITUDE_A1</text>
<text x="43.5" y="169.8">ALTITUDE_A2</text>
<text x="43.5" y="172.3">ALTITUDE_A4</text>
<text x="43.3" y="174.9">ALTITUDE_B1</text>
<text x="43.3" y="177.4">ALTITUDE_B2</text>
<text x="43.3" y="179.9">ALTITUDE_B4</text>
<text x="43.3" y="182.5">ALTITUDE_C1</text>
<text x="43.3" y="185">ALTITUDE_C2</text>
<text x="43.3" y="187.6">ALTITUDE_C4</text>
<text x="43.3" y="190.1">ALTITUDE_D4</text>
<text x="38" y="192.6">ALTITUDE_GROUND</text>
<text x="42.9" y="196.4">TIME_MARK_A</text>
<text x="42.7" y="199">TIME_MARK_B</text>
<text x="40.5" y="209.1">RS-232_GND_4</text>
<text x="40.7" y="204.1">RS-232_OUT_4</text>
<text x="42.4" y="206.6">RS-232_IN_4</text>
<text x="37.8" y="215.5">ETHERNET_OUT_1B</text>
<text x="38" y="213">ETHERNET_OUT_1A</text>
<text x="39.5" y="220.6">ETHERNET_IN_1B</text>
<text x="39.7" y="218">ETHERNET_IN_1A</text>
<text x="37.8" y="226.9">ETHERNET_OUT_2B</text>
<text x="38" y="224.4">ETHERNET_OUT_2A</text>
<text x="39.5" y="232">ETHERNET_IN_2B</text>
<text x="39.7" y="229.5">ETHERNET_IN_2A</text>
<text x="45.3" y="238.4">RS-422_B</text>
<text x="45.4" y="235.8">RS-422_A</text>
<text x="45.8" y="243.4">XPDR_ANT</text>
<text x="83.8" y="243.4">XPDR_ANT</text>
</g>
<g font-size="1.8" fill="#a90000">
<text x="56.1" y="22.6">P3251_21</text>
<text x="56.1" y="25.1">P3251_42</text>
<text x="56.1" y="27.7">P3251_61</text>
<text x="56.1" y="30.2">P3251_62</text>
<text x="56.1" y="32.8">P3251_20</text>
<text x="56.1" y="35.3">P3251_41</text>
<text x="56.1" y="37.8">P3251_39</text>
<text x="56.1" y="40.4">P3251_60</text>
<text x="56.1" y="44.2">P3251_38</text>
<text x="56.1" y="46.7">P3251_59</text>
<text x="56.5" y="50.5">43</text>
<text x="56.5" y="53.1">23</text>
<text x="78.1" y="50.5">RED</text>
<text x="78.1" y="53.1">BLK</text>
<text x="56.5" y="55.6">22</text>
<text x="57.1" y="58.2">1</text>
<text x="78" y="58.2">WHT</text>
<text x="78.1" y="55.6">YLW</text>
<text x="56.1" y="62">P3251_19</text>
<text x="56.1" y="64.5">P3251_40</text>
<text x="56.1" y="68.3">P3251_27</text>
<text x="56.1" y="70.9">P3251_28</text>
<text x="56.1" y="73.4">P3251_48</text>
<text x="56.1" y="75.9">P3251_49</text>
<text x="56.7" y="79.8">P3251_5</text>
<text x="56.7" y="82.3">P3251_6</text>
<text x="56.1" y="88.6">P3251_31</text>
<text x="56.7" y="86.1">P3251_9</text>
<text x="56.1" y="91.2">P3251_52</text>
<text x="56.7" y="95">P3251_8</text>
<text x="66" y="91.1">White</text>
<text x="56.1" y="97.5">P3251_30</text>
<text x="56.1" y="100.1">P3251_51</text>
<text x="66" y="97.4">White/Blue</text>
<text x="56.1" y="106.4">P3251_29</text>
<text x="56.7" y="103.9">P3251_7</text>
<text x="56.1" y="109">P3251_50</text>
<text x="56.1" y="112.8">P3251_14</text>
<text x="56.1" y="115.3">P3251_17</text>
<text x="56.1" y="117.9">P3251_18</text>
<text x="56.1" y="120.4">P3251_36</text>
<text x="56.1" y="122.9">P3251_37</text>
<text x="56.1" y="125.5">P3251_57</text>
<text x="159.3" y="125.5">1</text>
<text x="56.1" y="128">P3251_58</text>
<text x="56.1" y="130.6">P3251_15</text>
<text x="88.2" y="129.3">1</text>
<text x="114.9" y="129.3">1</text>
<text x="159.3" y="128">6</text>
<text x="159.3" y="130.6">5</text>
<text x="56.1" y="133.1">P3251_16</text>
<text x="56.1" y="135.6">P3251_13</text>
<text x="88.2" y="134.4">3</text>
<text x="88.2" y="136.9">2</text>
<text x="114.9" y="134.4">3</text>
<text x="114.9" y="136.9">2</text>
<text x="159.3" y="134.4">3</text>
<text x="159.3" y="136.9">2</text>
<text x="56.1" y="138.2">P3251_14</text>
<text x="56.7" y="142">P3251_2</text>
<text x="159.3" y="139.4">4</text>
<text x="56.1" y="144.5">P3251_24</text>
<text x="56.1" y="147.1">P3251_44</text>
<text x="56.1" y="149.6">P3251_45</text>
<text x="95" y="144.2" transform="rotate(-90 95 144.2)">4</text>
<text x="97.5" y="144.2" transform="rotate(-90 97.5 144.2)">5</text>
<text x="106.4" y="144.2" transform="rotate(-90 106.4 144.2)">5</text>
<text x="109" y="144.2" transform="rotate(-90 109 144.2)">4</text>
<text x="56.1" y="153.4">P3251_46</text>
<text x="56.1" y="156">P3251_47</text>
<text x="56.7" y="159.8">P3251_2</text>
<text x="56.1" y="166.1">P3251_10</text>
<text x="56.6" y="162.3">P325125</text>
<text x="56.1" y="168.7">P3251_32</text>
<text x="56.1" y="171.2">P3251_53</text>
<text x="56.1" y="173.7">P3251_11</text>
<text x="56.1" y="176.3">P3251_33</text>
<text x="56.1" y="178.8">P3251_54</text>
<text x="56.1" y="181.4">P3251_12</text>
<text x="56.1" y="183.9">P3251_34</text>
<text x="56.1" y="186.4">P3251_55</text>
<text x="56.1" y="189">P3251_13</text>
<text x="56.1" y="191.5">P3251_56</text>
<text x="56.1" y="197.9">P3251_26</text>
<text x="56.7" y="195.3">P3251_4</text>
<text x="56.7" y="202.9">P3252_5</text>
<text x="56.1" y="205.5">P3252_10</text>
<text x="56.1" y="208">P3252_15</text>
<text x="56.7" y="211.8">P3252_6</text>
<text x="56.7" y="214.4">P3252_1</text>
<text x="56.7" y="216.9">P3252_7</text>
<text x="56.7" y="219.5">P3252_2</text>
<text x="56.7" y="223.3">P3252_8</text>
<text x="56.7" y="225.8">P3252_3</text>
<text x="56.7" y="228.3">P3252_9</text>
<text x="56.7" y="230.9">P3252_4</text>
<text x="56.1" y="234.7">P3252_11</text>
<text x="56.1" y="237.2">P3252_12</text>
<text x="59.2" y="242.3">ANT</text>
</g>
<g font-size="1.8" fill="#725600">
<text x="78.9" y="23.7">GTX345_PWR</text>
<text x="78.9" y="28.8">GTX345_BAK_PWR</text>
<text x="78.9" y="33.9">GND_BUS</text>
<text x="76.4" y="63.1">LIGHTS_HI</text>
<text x="94.2" y="87.2">AIRDATA_SERIAL_OUT</text>
<text x="94.2" y="89.8">AIRDATA_SERIAL_IN</text>
<text x="94.2" y="92.3">AIRDATA_SERIAL_GND</text>
<text x="94.2" y="96.1">ADSB_SERIAL_OUT</text>
<text x="94.2" y="98.7">ADSB_SERIAL_IN</text>
<text x="94.2" y="101.2">ADSB_SERIAL_GND</text>
<text x="137.1" y="126.6">PILOT_USB_PWR</text>
<text x="137.2" y="129.1">PILOT_USB_GND</text>
<text x="76.4" y="213">ADSB_ETHERNET_OUT_1A</text>
<text x="76.4" y="215.5">ADSB_ETHERNET_OUT_1B</text>
<text x="76.4" y="218">ADSB_ETHERNET_IN_1A</text>
<text x="76.4" y="220.6">ADSB_ETHERNET_IN_1B</text>
</g>
<g font-size="1.8" fill="#0000c2">
<text x="116.3" y="83">AirData</text>
<text x="124.3" y="83">needed</text>
<text x="132.2" y="83">for</text>
<text x="136" y="83">ADS-B</text>
<text x="116.3" y="85.1">Transmitting</text>
<text x="116.3" y="87.1">From</text>
<text x="116.3" y="89.1">Xpdr</text>
<text x="121.8" y="89.1">Fmt</text>
<text x="122.2" y="87.1">GSU25</text>
<text x="126.5" y="89.1">1</text>
<text x="129.2" y="85.1">&amp;</text>
<text x="132" y="85.1">Mode-S</text>
<text x="116.3" y="91.2">Page</text>
<text x="122.2" y="91.2">24-35</text>
<text x="117.1" y="96.2">Traffic</text>
<text x="117.1" y="98.3">for</text>
<text x="117.1" y="100.3">Connext</text>
<text x="120.9" y="98.3">GDU460</text>
<text x="124.3" y="96.2">&amp;</text>
<text x="125.8" y="100.3">Fmt</text>
<text x="127.1" y="96.2">Weather</text>
<text x="130.5" y="100.3">4</text>
<text x="135.7" y="96.2">Out</text>
<text x="117.1" y="102.4">Page</text>
<text x="122.9" y="102.4">24-35</text>
<text x="117" y="158.9">Consider</text>
<text x="126.4" y="158.9">connecting</text>
<text x="137.9" y="158.9">USB</text>
<text x="142.9" y="158.9">pigtail</text>
<text x="150.1" y="158.9">to</text>
<text x="153.1" y="158.9">GTX 345</text>
<text x="102.6" y="212.6">To GPS 175</text>
<text x="102.6" y="214.6">A ADS-B+</text>
<text x="114" y="214.6">Position</text>
<text x="122.9" y="214.6">Data</text>
<text x="128.3" y="214.6">to</text>
<text x="131.4" y="214.6">Transponder</text>
<text x="102.6" y="216.6">B</text>
<text x="102.6" y="218.7">GTN/GTS</text>
<text x="102.6" y="220.7">Page</text>
<text x="105.1" y="216.6">Traffic/Weather</text>
<text x="108.4" y="220.7">24-35</text>
<text x="112.1" y="218.7">Enable</text>
<text x="121" y="216.6">to</text>
<text x="124.1" y="216.6">GPS 175</text>
</g>
<g font-size="1.8" fill="#0f0f0f">
<text x="66" y="88.6">White/Blue</text>
<text x="66" y="86">White/Orange</text>
<text x="66" y="94.9">White/Orange</text>
<text x="66" y="100">White</text>
</g>
</svg>
